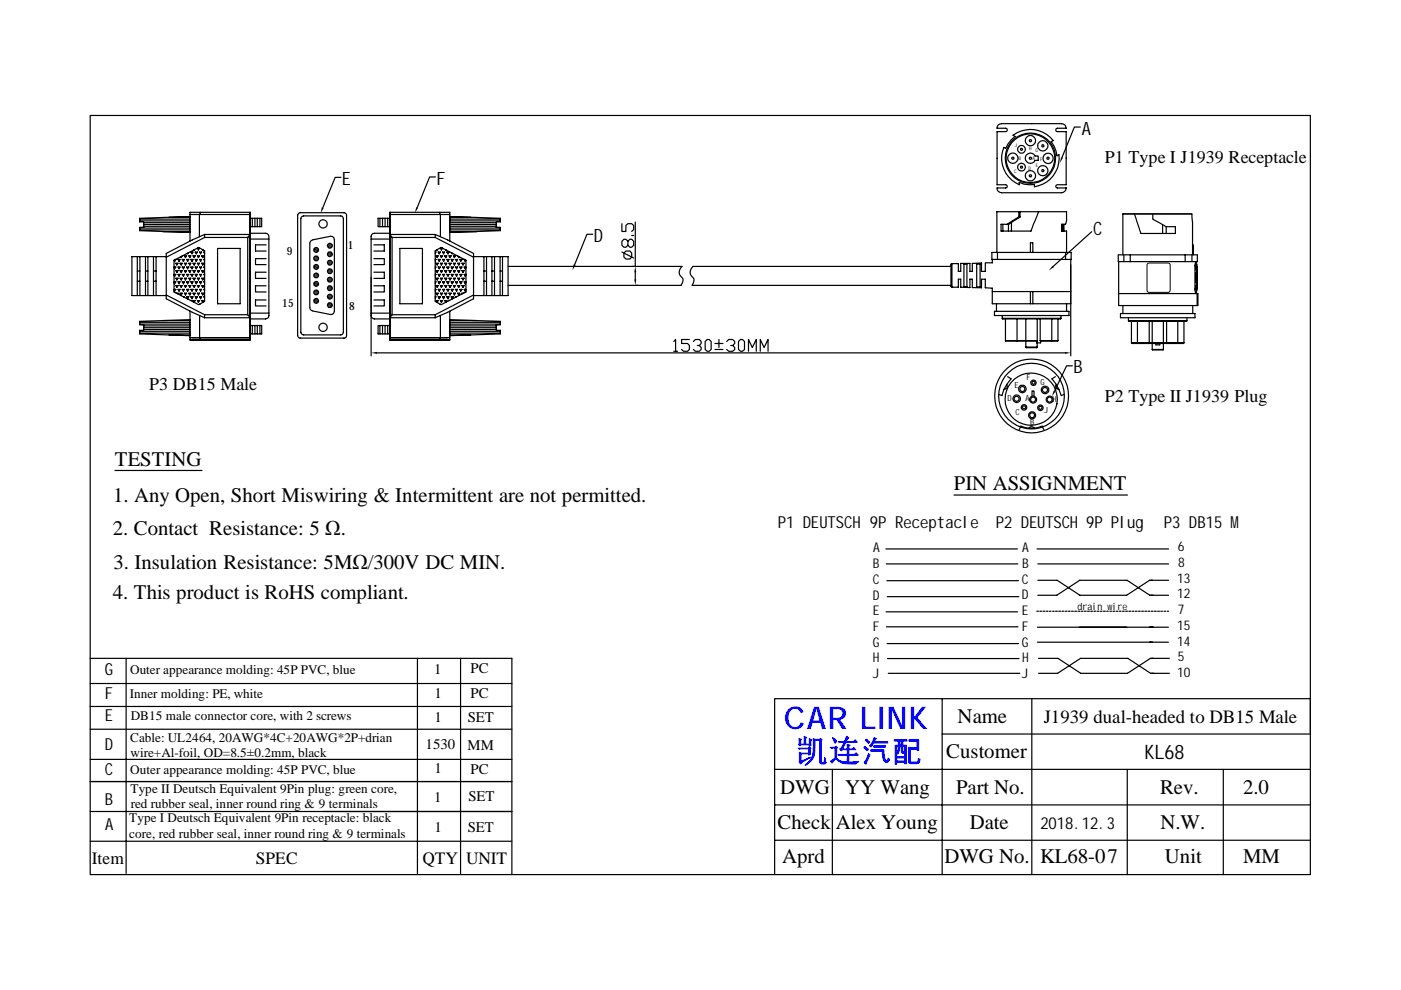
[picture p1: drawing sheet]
<svg xmlns="http://www.w3.org/2000/svg" width="297mm" height="210mm" viewBox="0 0 297 210" stroke-linecap="round" stroke-linejoin="round" font-family="sans-serif">
<g fill="none" stroke="#000" stroke-width=".25">
<path d="M19.1 24.5h258.7v160.9h-258.7zM72.3 37.6h-1.2l-2.7 6.4M92.3 37.5h-1.2l-2.6 6.5M211.4 27.1v.1M211.7 26.5l.6-.3h12.8a.94 .94 0 0 1 .9 1h-2a.37 .37 0 0 0-.1 .4 .37 .37 0 0 0 .3 .3h1.8v11.3h-1.8a.34 .34 0 0 0-.4 .3 .34 .34 0 0 0 .4 .3h1.8a1 1 0 0 1-.9 1.1h-12.8a.94 .94 0 0 1-.9-1.1h1.8a.34 .34 0 0 0 .4-.3 .34 .34 0 0 0-.4-.3h-1.8v-11.3h2a.37 .37 0 0 0 .1-.4 .37 .37 0 0 0-.3-.3h-1.8zM214.8 28.7a6.1 6.1 0 0 1 8.5 1.1l-.4 .2 1 2 .2 1 .4-.2a6.1 6.1 0 0 1-5.2 6.8v-.5l-2.2-.1-1-.3v.5a6.1 6.1 0 0 1-3.3-7.9l.4 .2 .5-1 1.5-1.6zM217.7 32.8a1.05 1.05 0 0 1 1.7 .3h.7v.9h-.7a1.08 1.08 0 0 1-1.6 .4 1.08 1.08 0 0 1-.1-1.6zM229.1 26.9h-1.3l-2.6 6.5M29.1 57.5h.6M29.1 59.6h.6M29.1 54.4v8.3M29.6 46.5h10.7"/>
<path d="M29.6 46.8h10.7M29.6 48.4h10.7M29.6 48.7h10.7M29.7 54.4v8.3M30.5 47.2h9.8M30.5 47.6h9.8M30.5 48h9.8M30.8 57.5h.6M30.8 59.6h.6M30.8 54.4v8.3M31.4 54.4v8.3M32.5 57.5h.6"/>
<path d="M32.5 59.6h.6M32.5 54.4v8.3M33.1 54.4v8.3M34.6 49.1h5.7M35.2 54.4h-7.2v8.3h7.2M35.8 46.1h4.5M36.9 55.2l5.2-2.7 1.3 .7v10.7l-1.3 .7-5.2-2.7zM36.9 56.6h.4l-.3 .4-.1-.3M36.9 58.2h.4l-.3 .4-.1-.3M36.9 59.7h.4l-.3 .5-.1-.3M37.2 55l-.2 .4-.1-.2M37.3 55.8h.4l-.2 .4z"/>
<path d="M37.3 57.4h.4l-.2 .4zM37.3 59h.4l-.2 .4zM37.7 55h.5l-.2 .4zM37.7 56.6h.5l-.2 .4zM37.7 58.2h.5l-.2 .4zM37.7 59.7h.5l-.2 .5zM38.2 55.8h.4l-.2 .4zM38.2 57.4h.4l-.2 .4zM38.2 59h.4l-.2 .4zM38.6 54.3l-.2 .3-.1-.1M38.6 55h.5l-.2 .4zM38.6 56.6h.5l-.2 .4z"/>
<path d="M38.6 58.2h.5l-.2 .4zM38.6 59.7h.5l-.2 .5zM39.1 54.2h.5l-.3 .4zM39.1 55.8h.5l-.3 .4zM39.1 57.4h.5l-.3 .4zM39.1 59h.5l-.3 .4zM39.6 55h.4l-.2 .4zM39.6 56.6h.4l-.2 .4zM39.6 58.2h.4l-.2 .4zM39.6 59.7h.4l-.2 .5zM39.9 53.6l-.1 .2-.1-.1M40 54.2h.5l-.3 .4z"/>
<path d="M40 55.8h.5l-.3 .4zM40 57.4h.5l-.3 .4zM40 59h.5l-.3 .4zM40.3 45.9l-10.7 .4v.7h.9v1.2h-.9v.7l10.7 .4M40.3 51.1v-6.1h12.7v27.1h-12.7v-6.1M40.3 45.5h12.7M40.5 55h.4l-.2 .4zM40.5 53.4h.4l-.2 .4zM40.5 56.6h.4l-.2 .4zM40.5 58.2h.4l-.2 .4zM40.5 59.7h.4l-.2 .5zM40.9 54.2h.5l-.2 .4z"/>
<path d="M40.9 55.8h.5l-.2 .4zM40.9 57.4h.5l-.2 .4zM40.9 59h.5l-.2 .4zM41.2 52.9l-.1 .1M41.4 55h.5l-.3 .4zM41.4 53.4h.5l-.3 .4zM41.4 56.6h.5l-.3 .4zM41.4 58.2h.5l-.3 .4zM41.4 59.7h.5l-.3 .5zM41.9 52.6h.4l-.2 .4zM41.9 54.2h.4l-.2 .4zM41.9 55.8h.4l-.2 .4z"/>
<path d="M41.9 57.4h.4l-.2 .4zM41.9 59h.4l-.2 .4zM42.3 55h.4l-.2 .4zM42.3 53.4h.4l-.2 .4zM42.3 56.6h.4l-.2 .4zM42.3 58.2h.4l-.2 .4zM42.3 59.7h.4l-.2 .5zM42.6 45l-.3 .5v4.7M42.7 54.2h.5l-.2 .4zM42.7 55.8h.5l-.2 .4zM42.7 57.4h.5l-.2 .4zM42.7 59h.5l-.2 .4z"/>
<path d="M42.9 52.9l.1 .1M43.4 50.3v-.6l-2.6 1.2-5.6 2.8v9.6l5.6 2.9 2.6 1.2M43.4 55h-.2l.2 .3M43.4 53.4h-.2l.2 .3M43.4 56.6h-.2l.2 .3M43.4 58.2h-.2l.2 .3M43.4 59.7h-.2l.2 .3M43.4 50.3h9.1M43.4 49.7h9.6l-.5 .6M43.4 50.3l-8.2 4.2M46.1 52.7h4.8v11.7h-4.8zM52.5 50.3v16.4h-9.1"/>
<path d="M53 49.5h3.3h.4l.3 .6v16.8l-.1 .4-.6 .3h-3.3M53 50.7h4M53.2 46.3h2.3v1.8h-2.3M53.5 46.3v1.8M54 46.3v1.8M54.6 46.3v1.8M55.1 46.3v1.8M56.4 54.8h-2.2v1.3h2.2M56.4 51.9h-2.2v1.3h2.2M56.4 57.7h-2.2v1.3h2.2M63.4 45.2l9.5-.1 .5 .3 .1 25.7-.3 .5-9.5 .1-.5-.3-.1-25.8zM63.9 46.1l.5-.3h7.8l.5 .3 .1 24.4-.3 .4-8.1 .1-.5-.3z"/>
<path d="M65.8 51.2l.5-.3 3.8-.8h.4l.4 .7v15.2l-.4 .6-.4 .1-3.8-.8-.5-.4zM78.7 50.7h4M79.3 54.8h2.2v1.3h-2.2M79.3 51.9h2.2v1.3h-2.2M79.3 57.7h2.2v1.3h-2.2M80.5 46.3v1.8M81.1 46.3v1.8M81.6 46.3v1.8M82.2 46.3v1.8M82.5 46.3h-2.3v1.8h2.3M82.7 49.5h-3.3h-.4l-.3 .6v25.4M82.7 45.5h12.7"/>
<path d="M83.1 50.3v16.4h9.2M83.1 50.3h9.2M84.8 52.7h4.8v11.7h-4.8zM92.3 53.2l1.2-.7 5.3 2.7v6.7l-5.3 2.7-1.2-.7zM92.3 50.3v-.6l2.6 1.2 5.5 2.8v9.6l-5.5 2.9-2.6 1.2M92.3 55h.1l-.1 .3M92.3 50.3l8.1 4.2M92.3 53.4h.1l-.1 .3M92.3 56.6h.1l-.1 .3M92.3 58.2h.1l-.1 .3M92.3 59.7h.1l-.1 .3M92.3 49.7h-9.6l.4 .6"/>
<path d="M92.4 54.2h.5l-.2 .4zM92.4 55.8h.5l-.2 .4zM92.4 57.4h.5l-.2 .4zM92.4 59h.5l-.2 .4zM92.7 52.9v.1M92.9 55h.5l-.3 .4zM92.9 53.4h.5l-.3 .4zM92.9 56.6h.5l-.3 .4zM92.9 58.2h.5l-.3 .4zM92.9 59.7h.5l-.3 .5zM93.1 45l.3 .5v4.7M93.4 52.6h.4l-.2 .4z"/>
<path d="M93.4 54.2h.4l-.2 .4zM93.4 55.8h.4l-.2 .4zM93.4 57.4h.4l-.2 .4zM93.4 59h.4l-.2 .4zM93.8 55h.5l-.2 .4zM93.8 53.4h.5l-.2 .4zM93.8 56.6h.5l-.2 .4zM93.8 58.2h.5l-.2 .4zM93.8 59.7h.5l-.2 .5zM94.3 54.2h.4l-.2 .4zM94.3 55.8h.4l-.2 .4zM94.3 57.4h.4l-.2 .4z"/>
<path d="M94.3 59h.4l-.2 .4zM94.5 52.9l.1 .1M94.7 55h.5l-.2 .4zM94.7 53.4h.5l-.2 .4zM94.7 56.6h.5l-.2 .4zM94.7 58.2h.5l-.2 .4zM94.7 59.7h.5l-.2 .5zM95.2 54.2h.5l-.3 .4zM95.2 55.8h.5l-.3 .4zM95.2 57.4h.5l-.3 .4zM95.2 59h.5l-.3 .4zM95.4 45.9l10.7 .4v.7h-.9v1.2h.9v.7l-10.7 .4"/>
<path d="M95.4 46.1h4.4M95.4 46.5h10.7M95.4 46.8h10.7M95.4 47.2h9.8M95.4 47.6h9.8M95.4 48h9.8M95.4 48.4h10.7M95.4 48.7h10.7M95.4 49.1h5.7M95.4 51.1v-6.1h-12.7v27.1h12.7v-6.1M95.7 55h.4l-.2 .4zM95.7 56.6h.4l-.2 .4z"/>
<path d="M95.7 58.2h.4l-.2 .4zM95.7 59.7h.4l-.2 .5zM95.7 53.6l.2 .2 .1-.1M96.1 54.2h.4l-.2 .4zM96.1 55.8h.4l-.2 .4zM96.1 57.4h.4l-.2 .4zM96.1 59h.4l-.2 .4zM96.5 55h.5l-.2 .4zM96.5 56.6h.5l-.2 .4zM96.5 58.2h.5l-.2 .4zM96.5 59.7h.5l-.2 .5zM97 55.8h.5l-.2 .4z"/>
<path d="M97 57.4h.5l-.2 .4zM97 59h.5l-.2 .4zM97.1 54.3l.2 .3 .1-.1M97.5 55h.4l-.2 .4zM97.5 56.6h.4l-.2 .4zM97.5 58.2h.4l-.2 .4zM97.5 59.7h.4l-.2 .5zM97.9 55.8h.5l-.2 .4zM97.9 57.4h.5l-.2 .4zM97.9 59h.5l-.2 .4zM98.4 55h.1M98.4 55l.2 .4 .1-.2"/>
<path d="M98.8 56.6h-.4l.2 .4 .2-.3M98.8 58.2h-.4l.2 .4 .2-.3M98.8 59.7h-.4l.2 .5 .2-.3M100.4 54.4h7.3v8.3h-7.3M102.6 54.4v8.3M102.6 57.5h.6M102.6 59.6h.6M103.2 54.4v8.3M104.3 54.4v8.3M104.3 57.5h.5M104.3 59.6h.5M104.8 54.4v8.3"/>
<path d="M106 54.4v8.3M106 57.5h.5M106 59.6h.5M106.5 54.4v8.3M107.7 56.5h36.9a1.59 1.59 0 0 0 .2 2.6v.6l-.4 .8h-36.7M125.7 49.7h-1.3l-2.6 6.4M131.9 47.4v1.7h.8v-1.3l.4-.4h.8l.5 .4v.9l-.5 .4M131.9 53.4l2.5 1.3M132.3 53.7l.4-.5h.8l.4 .5v.8l-.4 .4h-.8l-.4-.4zM133.1 51.2l.4-.5h.4l.5 .5v.8l-.5 .4h-.4l-.4-.4v-.8l-.4-.5h-.4l-.4 .5v.8l.4 .4h.4l.4-.4M133.9 49.9h.5M134.7 47.1v9.4"/>
<path d="M134.7 57.7v1.5M201.6 56.5h-54.7a1.58 1.58 0 0 0 .2 2.6v.6l-.3 .8h54.8M201.8 55.9l-.2 .1v4.8l.2 .1M201.8 55.9v5M204.4 56h.6v4.8h-.6zM207.1 56h.7v4.8h-.7zM210.3 53.5h16.8v1.5h-16.8zM210.4 55v.7h-1.5v1.8h-.8v-1.7l-2 .1v1.6h-.5v-1.6h-1.9v1.6h-.5v-1.6h-1.4M211.4 53.5v-8.6h14.7l-.1 2.5-.1 .2h-.8v1.4h1v4.5M211.5 53.5v1.5M212.6 47.6v1.4M213.8 47.6v1.4"/>
<path d="M214.4 47.2v1.8M216 46l-2.4 1.6M216 46h.3M216 44.9v1.1M216.3 46l-2.5 1.6M216.3 44.9v1.1M218.5 53.5v-2h.5v2M220.2 44.9l-1.6 4.1h-6.4v-1.4h1.6M225.3 47.6v1.4M225.6 47.6v1.4M225.9 53.5v1.5M227 55v20.5"/>
<path d="M231.5 49.1l-8.2 7.4M237.1 54h16.8v1.5h-16.8zM237.2 55.5v9.3h16.8v-2.6h-16.8M238.1 45.4h14.6l.1 8.6M238.1 45.4h14.6M238.1 45.4v8.6M238.3 54v1.5zM239.6 54v1.5M240.5 45.4l1.4 4.1h7.3v-1.4h-1.9M244.4 45.4v1.1l2.9 1.6M246.5 47.6v1.9M247.3 48.1v1.4"/>
<path d="M251.3 54v1.5M252.7 54v1.5zM252.8 52h.2v2M253.6 55.5l-.2 .6v5.6l.2 .5M253.6 56.1h.1v1.1h-.1zM253.6 57.8h.1v2.1h-.1zM253.7 57.5h.1M253.7 55.5v.6M253.7 57.2v.6M253.7 59.9v.6M253.7 56.9l.1 .5M253.7 59.6l.1 .4"/>
<path d="M253.7 56.1v5.4M253.8 57.7l-.1 .4M29.6 68.3h10.7M29.6 68.7h10.7M29.6 70.2h10.7M29.6 70.6h10.7M30.5 69.1h9.8M30.5 69.5h9.8M30.5 69.9h9.8M34.6 68h5.7M35.2 62.5l8.2 4.2M35.8 71h4.5"/>
<path d="M36.9 61.4h.4l-.3 .3-.1-.2M37.3 60.6h.4l-.2 .3zM37.4 62.2h.3v.1M37.7 61.4h.5l-.2 .3zM38.2 60.6h.4l-.2 .3zM38.2 62.2h.4l-.2 .3zM38.6 61.4h.5l-.2 .3zM38.9 62.9l.2 .1M39.1 60.6h.5l-.3 .3zM39.1 62.2h.5l-.3 .3zM39.6 61.4h.4l-.2 .3zM39.6 62.9h.4l-.2 .4z"/>
<path d="M40 60.6h.5l-.3 .3zM40 62.2h.5l-.3 .3zM40.3 67.8l-10.7 .3v.8h.9v1.1h-.9v.8l10.7 .4M40.3 71.6h12.7h-12.2M40.5 61.4h.4l-.2 .3zM40.5 62.9h.4l-.2 .4zM40.5 63.7h-.1M40.9 60.6h.5l-.2 .3zM40.9 62.2h.5l-.2 .3zM41.1 64.1l-.2-.4h.5l-.2 .4M41.4 61.4h.5l-.3 .3zM41.4 62.9h.5l-.3 .4z"/>
<path d="M41.9 60.6h.4l-.2 .3zM41.9 62.2h.4l-.2 .3zM41.9 63.7h.4l-.2 .4zM42.3 61.4h.4l-.2 .3zM42.3 62.9h.4l-.2 .4zM42.3 64.5h.1M42.3 66.9v4.7l.3 .5M42.7 60.6h.5l-.2 .3zM42.7 62.2h.5l-.2 .3zM42.7 63.7h.5l-.2 .4zM43.4 61.4h-.2l.2 .3M43.4 62.9h-.2l.2 .3"/>
<path d="M43.4 66.7v.7M52.5 66.7l.5 .7h-9.6M53 66.4h4M53.2 69h2.3v1.8h-2.3M53.5 69v1.8M54 69v1.8M54.6 69v1.8M55.1 69v1.8M56.4 60.6h-2.2v1.3h2.2M56.4 63.6h-2.2v1.3h2.2M78.7 66.9l.1 .4 .6 .3h3.3M78.7 66.4h4"/>
<path d="M79.3 60.6h2.2v1.3h-2.2M79.3 63.6h2.2v1.3h-2.2M79.9 74.8h145.9M80.5 69v1.8M81.1 69v1.8M81.6 69v1.8M82.2 69v1.8M82.5 69h-2.3v1.8h2.3M83.1 66.7l-.4 .7h9.6M92.3 66.7v.7M92.3 61.4h.1l-.1 .3M92.3 62.9h.1l-.1 .3"/>
<path d="M92.4 60.6h.5l-.2 .3zM92.4 62.2h.5l-.2 .3zM92.4 63.7h.5l-.2 .4zM92.9 61.4h.5l-.3 .3zM92.9 62.9h.5l-.3 .4zM93.3 64.5h.1M93.4 60.6h.4l-.2 .3zM93.4 64.5h.1M93.4 66.9v4.7l-.3 .5M93.4 62.2h.4l-.2 .3zM93.4 63.7h.4l-.2 .4zM93.8 61.4h.5l-.2 .3z"/>
<path d="M93.8 62.9h.5l-.2 .4zM94.3 60.6h.4l-.2 .3zM94.3 62.2h.4l-.2 .3zM94.3 63.7h.4l-.2 .4zM94.7 61.4h.5l-.2 .3zM94.7 62.9h.5l-.2 .4zM94.9 71.6h-12.2h12.7M95.2 60.6h.5l-.3 .3zM95.2 62.2h.5l-.3 .3zM95.2 63.7h.1M95.4 67.8l10.7 .3v.8h-.9v1.1h.9v.8l-10.7 .4M95.4 68h5.7"/>
<path d="M95.4 68.3h10.7M95.4 68.7h10.7M95.4 69.1h9.8M95.4 69.5h9.8M95.4 69.9h9.8M95.4 70.2h10.7M95.4 70.6h10.7M95.4 71h4.4M95.7 61.4h.4l-.2 .3zM95.7 62.9h.4l-.2 .4zM96.1 60.6h.4l-.2 .3zM96.1 62.2h.4l-.2 .3z"/>
<path d="M96.5 61.4h.5l-.2 .3zM96.8 62.9h-.3l.1 .1M97 60.6h.5l-.2 .3zM97 62.2h.5l-.2 .3zM97.5 61.4h.4l-.2 .3zM97.9 60.6h.5l-.2 .3zM98.3 62.2h-.4l.1 .1M98.8 61.4h-.4l.2 .3 .2-.2M100.4 62.5l-8.1 4.2M142.9 72.4l.3-.4v2.5M142.9 74.5h.8M146.2 72h-1.7v.8h1.3l.4 .5v.8l-.4 .4h-.9l-.4-.4"/>
<path d="M147 72.4l.4-.4h.9l.4 .4v.4l-.4 .5h-.4M148.3 73.3l.4 .4v.4l-.4 .4h-.9l-.4-.4M149.5 72.4l.4-.4h.5l.4 .4v1.7l-.4 .4h-.5l-.4-.4zM151.6 74.1h1.7M151.6 72.8h1.7M152.4 72v1.7M154.1 72.4l.4-.4h.8l.5 .4v.4l-.5 .5h-.4M155.3 73.3l.5 .4v.4l-.5 .4h-.8l-.4-.4M156.6 72.4l.4-.4h.4l.4 .4v1.7l-.4 .4h-.4l-.4-.4zM158.7 74.5v-2.5l.8 1.7 .8-1.7v2.5M161.2 74.5v-2.5l.8 1.7 .8-1.7v2.5M201.8 60.9h1.4v-1.7h.5v1.7l1.9 .1v-1.8h.5v1.8h2v-1.8h.8v1.8l1.5 .1v3.3h16.6"/>
<path d="M210.4 61.8h16.6M210.8 66h15.8v.9h-15.8zM211.3 64.4v1.6M212.5 67.5v.1h12.4v-.1M212.5 67.5h12.4M212.5 66.9v.6M213.2 72.2h2.4M213.2 72.2h6.7M213.2 67.6v4.6M213.6 79.9l.8 .4-1.6 2.3-.4 1.3-.7-.3M215.6 72.2l1.9 .1M215.6 67.6v4.6"/>
<path d="M217.5 73.6l.1 .1h2.3v-.1M217.5 72.2l2.3 .1M217.5 73.6h2.4M217.5 67.6v6M218.5 61.8v2.6M219 61.8v2.6M219.8 72.3v.4h.8v-.4M219.9 72.2l-.1 .1M219.9 67.6v4.6M219.9 72.7v.9M220.5 72.2h3.8M220.5 67.6v4.6"/>
<path d="M223 67.6v4.7h-.1M223.8 79.9l-.8 .4 .9 1.1 1.1 2.5 .6-.3M224.3 67.6v4.6M224.9 66.9v.6M226.1 64.4v1.6M227.4 77.6h-1.3l-2.5 5.3M237.6 66.5h15.8v.9h-15.8zM238.1 64.8v1.7M239.3 68l.1 .1h12.1l.2-.1M239.3 68h12.4M239.3 67.4v.6M239.9 72.7l.1 .1 4.3-.1v1.4"/>
<path d="M239.9 72.7h11.1M239.9 68.1v4.6M241.2 68.1v4.6l.1 .1M243.7 68.1v4.6l-.2 .1M244.3 68.1v4.7l2.4-.1v-4.6M244.3 74.1h2.4M245.1 72.8v.3h.8v-.3M247.3 68.1l.1 4.7M249.7 68.1v4.7M251 72.7l-.1 .1-4.2-.1v1.4M251 68.1v4.6M251.7 67.4v.6"/>
<path d="M252.9 64.8v1.7M253.7 61.5v.7M253.7 60.2h.1M253.7 60.5h-.1v1h.1M253.8 60.3l-.1 1.2M253.8 62.2v2.6M24.4 99.8h18.4M213.4 81.5l.1 .7-.6 .3M216.1 91.1l.3-.7a5.5 5.5 0 0 0 4.6 0l.3 .7M218.1 90.8a.74 .74 0 0 1 1.3 0M218.8 84v-1.1h.4v1.1M218.9 80.9l.2-.1 .3 .1 .1 .3-.1 .2-.3 .1-.2-.1-.1-.2z"/>
<path d="M224 81.5l-.2 .3 .1 .4 .2 .3h.4M224.1 85.8h.1M187.8 116.4h27.9M187.9 119.6h27.9M202.3 105h36.7M219.9 116.4h27.9M220 119.6h27.8M19.1 139.6h89.4v45.8M26.7 139.6v45.6M88.5 139.6v45.7M97.6 139.6v45.8M187.9 129.7h27.9"/>
<path d="M187.9 132.9h27.9M188 123.1h27.9M188.1 136.5h27.9M188.1 126.5h27.9M188.2 139.6h27.9M219.8 129.6h.4M219.9 133h27.8M219.9 136.2h27.8M220 123h4.1l4.9 3.2h9.9l4.8-3.2h4.1M220 126.2h4.1l4.8-3.2h10.1l4.8 3.2h4M220.2 139.6h4.1l4.8 3.2h9.9l4.9-3.2h4M220.5 129.6h.3"/>
<path d="M221.1 129.6h.4M221.8 129.6h.4M222.5 129.6h.3M223.2 129.6h.3M223.8 129.6h.4M224.5 129.6h.4M225.2 129.6h.3M225.8 129.6h.4M226.5 129.6h.4M227.2 129.6h.4M227.9 129.6h.3M228.5 129.6h.4"/>
<path d="M229.2 129.6h.4M229.9 129.6h.4M230.6 129.6h.4M231.3 129.6h.3M231.9 129.6h.4M232.6 129.6h.4M233.3 129.6h.4M234 129.6h.3M234.6 129.6h.4M235.3 129.6h.4M236 129.6h.3M236.6 129.6h.4"/>
<path d="M237.3 129.6h.4M238 129.6h.4M238.7 129.6h.3M239.3 129.6h.4M240 129.6h.4M240.7 129.6h.4M241.4 129.6h.4M242 129.6h.4M242.7 129.6h.4M243.4 129.6h.4M244.1 129.6h.4M244.8 129.6h.3"/>
<path d="M245.4 129.6h.4M246.1 129.6h.4M246.8 129.6h.3M247.5 129.6h.3M19.1 154.6h89.4M19.1 149.8h89.4M19.1 144.9h89.4M188.3 142.8h27.9M199.8 155.6h78M199.8 148.1v37.3M218.8 148.1v37.3M220.2 142.8h4l4.9-3.2h10l4.9 3.2h3.9"/>
<path d="M277.8 148.1h-113.6v37.3M277.8 148v7.5M19.1 178.4h89.4M19.1 172.1h89.4M19.1 165.7h89.4M19.1 161h89.4M164.2 178.2h113.6M164.2 170.7h113.6M164.2 163.1h113.6M176.5 163.1v22.3M239 163.2v22.2M259.4 163.1v22.3"/>
<circle cx="214.8" cy="33.5" r="1.09"/>
<circle cx="214.8" cy="33.6" r=".24"/>
<circle cx="216.6" cy="35.4" r=".25"/>
<circle cx="216.6" cy="31.7" r=".24"/>
<circle cx="216.6" cy="35.4" r=".82"/>
<circle cx="216.6" cy="31.6" r=".83"/>
<circle cx="218.5" cy="33.5" r="5.3"/>
<circle cx="218.5" cy="33.6" r="5.2"/>
<circle cx="218.5" cy="29.8" r="1.09"/>
<circle cx="218.5" cy="37.3" r="1.09"/>
<circle cx="218.5" cy="37.3" r=".24"/>
<circle cx="218.5" cy="29.8" r=".24"/>
<circle cx="218.5" cy="33.6" r=".24"/>
<circle cx="221.1" cy="30.9" r=".25"/>
<circle cx="221.1" cy="30.9" r="1.09"/>
<circle cx="221.1" cy="36.2" r="1.09"/>
<circle cx="221.1" cy="36.2" r=".24"/>
<circle cx="222.2" cy="33.6" r="1.09"/>
<circle cx="222.2" cy="33.6" r=".24"/>
<circle cx="67" cy="54.8" r=".52"/>
<circle cx="67" cy="53" r=".51"/>
<circle cx="67" cy="58.4" r=".51"/>
<circle cx="67" cy="56.6" r=".51"/>
<circle cx="68.5" cy="47.5" r=".88"/>
<circle cx="69.9" cy="57.5" r=".54"/>
<circle cx="69.9" cy="59.3" r=".53"/>
<circle cx="69.9" cy="53.9" r=".53"/>
<circle cx="69.9" cy="52.1" r=".53"/>
<circle cx="69.9" cy="55.7" r=".53"/>
<circle cx="67" cy="62" r=".51"/>
<circle cx="67" cy="60.2" r=".51"/>
<circle cx="67" cy="63.8" r=".51"/>
<circle cx="68.5" cy="69.4" r=".88"/>
<circle cx="69.9" cy="64.7" r=".54"/>
<circle cx="69.9" cy="61.1" r=".54"/>
<circle cx="69.9" cy="62.9" r=".53"/>
<circle cx="215.6" cy="84.5" r=".8"/>
<circle cx="215.6" cy="84.6" r=".54"/>
<circle cx="216.7" cy="82.5" r=".54"/>
<circle cx="216.8" cy="82.5" r=".81"/>
<circle cx="217.1" cy="86.4" r=".35"/>
<circle cx="217.1" cy="86.4" r=".59"/>
<circle cx="218.6" cy="84.6" r="5.6"/>
<circle cx="218.7" cy="83.9" r="7"/>
<circle cx="218.7" cy="83.9" r="7.8"/>
<circle cx="218.8" cy="88" r=".75"/>
<circle cx="218.8" cy="88" r=".53"/>
<circle cx="219" cy="84.7" r=".54"/>
<circle cx="219" cy="84.7" r=".74"/>
<circle cx="219.1" cy="81.2" r=".58"/>
<circle cx="220.6" cy="86.5" r=".35"/>
<circle cx="220.6" cy="86.5" r=".59"/>
<circle cx="221.6" cy="82.7" r=".8"/>
<circle cx="221.6" cy="82.7" r=".54"/>
<circle cx="222.5" cy="84.7" r=".54"/>
<circle cx="222.6" cy="84.7" r=".74"/>
</g>
<g fill="#000">
<path d="M225 33.3l.4 .2-.7 1.1zM66.5 56.6l1 .3h-.9zM66.5 56.6h1v.3zM66.5 58.4l1 .2h-.9zM66.5 58.4h1v.2zM66.5 54.8l1 .2h-.9zM66.5 54.8h1v.2zM66.5 53l1 .3h-.9zM66.5 53h1v.3zM66.6 60l.9 .2h-1zM66.6 60h.9v.2zM66.6 56.3l.9 .3h-1z"/>
<path d="M66.6 56.3h.9v.3zM66.6 56.9l.7 .1h-.5zM66.6 56.9h.9l-.2 .1zM66.6 58.1l.9 .3h-1zM66.6 58.1h.9v.3zM66.6 58.6l.7 .3h-.5zM66.6 58.6h.9l-.2 .3zM66.6 54.5l.9 .3h-1zM66.6 54.5h.9v.3zM66.6 55l.7 .3h-.5zM66.6 55h.9l-.2 .3zM66.6 52.7l.9 .3h-1z"/>
<path d="M66.6 52.7h.9v.3zM66.6 53.3l.7 .1h-.5zM66.6 53.3h.9l-.2 .1zM66.6 60l.2-.3 .7 .3zM66.8 59.7h.5l.2 .3zM66.6 56.3l.2-.2 .7 .2zM66.8 56.1h.5l.2 .2zM66.8 57h.5zM66.6 58.1l.2-.1 .7 .1zM66.8 58h.5l.2 .1zM66.8 58.9h.5zM66.6 54.5l.2-.2 .7 .2z"/>
<path d="M66.8 54.3h.5l.2 .2zM66.8 55.3h.5zM66.6 52.7l.2-.2 .7 .2zM66.8 52.5h.5l.2 .2zM66.8 53.4h.5zM66.8 59.7h.5zM66.8 56.1h.5zM66.8 58h.5zM66.8 54.3h.5zM66.8 52.5h.5zM68.2 44l.4 .1-.6 1.1zM69.4 59.3l1 .3h-.9z"/>
<path d="M69.4 59.3h1.1l-.1 .3zM69.4 53.9l1 .3h-.9zM69.4 53.9h1.1l-.1 .3zM69.4 57.5l1 .3h-.9zM69.4 57.5h1.1l-.1 .3zM69.4 55.7l1 .2h-.9zM69.4 55.7h1.1l-.1 .2zM69.4 52.1l1 .2h-.9zM69.4 52.1h1.1l-.1 .2zM69.5 59l1 .3h-1.1zM69.5 59h.9l.1 .3zM69.5 59.6l.7 .1h-.5z"/>
<path d="M69.5 59.6h.9l-.2 .1zM69.5 53.7l1 .2h-1.1zM69.5 53.7h.9l.1 .2zM69.5 54.2l.7 .1h-.5zM69.5 54.2h.9l-.2 .1zM69.5 57.2l1 .3h-1.1zM69.5 57.2h.9l.1 .3zM69.5 57.8l.7 .2h-.5zM69.5 57.8h.9l-.2 .2zM69.5 55.4l1 .3h-1.1zM69.5 55.4h.9l.1 .3zM69.5 55.9l.7 .2h-.5z"/>
<path d="M69.5 55.9h.9l-.2 .2zM69.5 51.8l1 .3h-1.1zM69.5 51.8h.9l.1 .3zM69.5 52.3l.7 .2h-.5zM69.5 52.3h.9l-.2 .2zM69.7 58.9l.7 .1h-.9zM69.7 58.9h.5l.2 .1zM69.7 59.7h.5zM69.7 53.4l.7 .3h-.9zM69.7 53.4h.5l.2 .3zM69.7 54.3h.5zM69.7 57l.7 .2h-.9z"/>
<path d="M69.7 57h.5l.2 .2zM69.7 58h.5zM69.5 55.4l.2-.1 .7 .1zM69.7 55.3h.5l.2 .1zM69.7 56.1h.5zM69.7 51.7l.7 .1h-.9zM69.7 51.7h.5l.2 .1zM69.7 52.5h.5zM69.7 58.9h.5zM69.7 53.4h.5zM69.7 57h.5zM69.7 55.3h.5z"/>
<path d="M69.7 51.7h.5zM88.3 43.9l.3 .2-.6 1zM121.6 56.1l.4 .1-.6 1.1zM134.5 59.2h.4l-.2 1.3zM134.7 56.5l.2 1.2h-.4zM223.2 56.4l.3 .3-1.1 .6zM66.5 63.8l1 .3h-.9zM66.5 63.8h1v.3zM66.5 60.2l1 .3h-.9zM66.5 60.2h1v.3zM66.5 62l1 .2h-.9zM66.5 62h1v.2z"/>
<path d="M66.6 63.6l.9 .2h-1zM66.6 63.6h.9v.2zM66.6 64.1l.7 .1h-.5zM66.6 64.1h.9l-.2 .1zM66.6 60.5l.7 .1h-.5zM66.6 60.5h.9l-.2 .1zM66.6 61.7l.9 .3h-1zM66.6 61.7h.9v.3zM66.6 62.2l.7 .3h-.5zM66.6 62.2h.9l-.2 .3zM66.6 63.6l.2-.3 .7 .3zM66.8 63.3h.5l.2 .3z"/>
<path d="M66.8 64.2h.5zM66.8 60.6h.5zM66.6 61.7l.2-.1 .7 .1zM66.8 61.6h.5l.2 .1zM66.8 62.5h.5zM66.8 63.3h.5zM66.8 61.6h.5zM69.4 64.7l1 .3h-.9zM69.4 64.7h1.1l-.1 .3zM69.4 61.1l1 .3h-.9zM69.4 61.1h1.1l-.1 .3zM69.4 62.9l1 .3h-.9z"/>
<path d="M69.4 62.9h1.1l-.1 .3zM69.5 64.4l1 .3h-1.1zM69.5 64.4h.9l.1 .3zM69.5 65l.7 .2h-.5zM69.5 65h.9l-.2 .2zM69.5 60.8l1 .3h-1.1zM69.5 60.8h.9l.1 .3zM69.5 61.4l.7 .2h-.5zM69.5 61.4h.9l-.2 .2zM69.5 62.6l1 .3h-1.1zM69.5 62.6h.9l.1 .3zM69.5 63.2l.7 .1h-.5z"/>
<path d="M69.5 63.2h.9l-.2 .1zM69.7 64.2l.7 .2h-.9zM69.7 64.2h.5l.2 .2zM69.7 65.2h.5zM69.7 60.6l.7 .2h-.9zM69.7 60.6h.5l.2 .2zM69.7 61.6h.5zM69.5 62.6l.2-.1 .7 .1zM69.7 62.5h.5l.2 .1zM69.7 63.3h.5zM69.7 64.2h.5zM69.7 60.6h.5z"/>
<path d="M69.7 62.5h.5zM78.7 74.8l1.2-.2v.4zM225.8 74.6l1.2 .2-1.2 .2zM223.4 82.9l.4 .1-.8 1z"/>
</g>
<path d="M243.3 55.9l.4-.1h4l.3 .1 .1 5.6-.1 .4-.3 .1h-4.2l-.2-.1-.1-.4z" fill="none" stroke="#000" stroke-width=".21"/>
<text font-size="6.7" fill="#00f" x="168.9" y="161.6">凯连汽配</text>
<text font-size="6.6" fill="#00f" x="166.2" y="154.5">CAR LINK</text>
<g font-size="4.4">
<text x="24.4" y="98.8">TESTING</text>
<text x="24" y="106.4">1. Any Open, Short Miswiring &amp; Intermittent are not permitted.</text>
<text x="202.3" y="104">PIN ASSIGNMENT</text>
<text x="23.9" y="113.3">2. Contact Resistance: 5 Ω.</text>
<text x="24.1" y="120.7">3. Insulation Resistance: 5MΩ/300V DC MIN.</text>
<text x="23.9" y="127.1">4. This product is RoHS compliant.</text>
<text x="203" y="153.2">Name</text>
<text x="200.6" y="160.6">Customer</text>
<text x="165.4" y="168.3">DWG</text>
<text x="179.2" y="168.3">YY Wang</text>
<text x="202.7" y="168.3">Part No.</text>
<text x="246" y="168.3">Rev.</text>
<text x="263.6" y="168.3">2.0</text>
<text x="164.9" y="175.7">Check</text>
<text x="177.2" y="175.7">Alex Young</text>
<text x="205.6" y="175.7">Date</text>
<text x="246" y="175.7">N.W.</text>
<text x="165.8" y="182.9">Aprd</text>
<text x="200.2" y="182.9">DWG No.</text>
<text x="220.5" y="182.9">KL68-07</text>
<text x="247" y="182.9">Unit</text>
<text x="263.6" y="182.9">MM</text>
</g>
<text font-size="4.2" x="242.6" y="160.8">KL68</text>
<text font-size="4" x="221.3" y="153.2">J1939 dual-headed to DB15 Male</text>
<g font-size="3.9">
<text x="229.3" y="28.5">A</text>
<text x="72.5" y="39.2">E</text>
<text x="92.5" y="39.1">F</text>
<text x="125.9" y="51.3">D</text>
<text x="231.8" y="49.8">C</text>
<text x="227.6" y="79.2">B</text>
</g>
<g font-size="3.8">
<text x="234.2" y="34.6">P1 Type I J1939 Receptacle</text>
<text x="31.7" y="82.6">P3 DB15 Male</text>
<text x="234.2" y="85.1">P2 Type II J1939 Plug</text>
</g>
<g font-size="3.7">
<text x="19.5" y="183.1">Item</text>
<text x="54.2" y="183.1">SPEC</text>
<text x="89.6" y="183.1">QTY</text>
<text x="98.8" y="183.1">UNIT</text>
</g>
<g font-size="3.5">
<text x="164.9" y="111.9">P1 DEUTSCH 9P Receptacle</text>
<text x="211.1" y="111.9">P2 DEUTSCH 9P Plug</text>
<text x="246.7" y="111.9">P3 DB15 M</text>
<text x="22.2" y="143.1">G</text>
<text x="22.3" y="148.2">F</text>
<text x="22.3" y="153">E</text>
<text x="22.3" y="159.1">D</text>
<text x="22.2" y="164.3">C</text>
<text x="22.3" y="170.7">B</text>
<text x="22.3" y="176">A</text>
<text x="220.6" y="175.7">2018.12.3</text>
</g>
<g font-size="3.1">
<text x="92.1" y="142.8">1</text>
<text x="99.8" y="142.8">PC</text>
<text x="92.1" y="148">1</text>
<text x="99.8" y="148.1">PC</text>
<text x="92.1" y="153.2">1</text>
<text x="99.2" y="153.1">SET</text>
<text x="90.2" y="158.8">1530</text>
<text x="99.1" y="159">MM</text>
<text x="92.1" y="164">1</text>
<text x="99.8" y="164.1">PC</text>
<text x="92.1" y="170">1</text>
<text x="99.3" y="169.9">SET</text>
<text x="92.1" y="176.5">1</text>
<text x="99.2" y="176.3">SET</text>
</g>
<g font-size="2.8">
<text x="185.1" y="117.1">A</text>
<text x="216.7" y="117.1">A</text>
<text x="249.8" y="116.9">6</text>
<text x="185" y="123.8">C</text>
<text x="185.1" y="120.5">B</text>
<text x="216.6" y="123.8">C</text>
<text x="216.7" y="120.5">B</text>
<text x="249.6" y="123.6">13</text>
<text x="249.8" y="120.2">8</text>
<text x="185.1" y="127.1">D</text>
<text x="185.1" y="130.4">E</text>
<text x="216.6" y="127.1">D</text>
<text x="216.6" y="130.4">E</text>
<text x="249.6" y="126.9">12</text>
<text x="249.7" y="130.2">7</text>
<text x="185.1" y="133.8">F</text>
<text x="185.1" y="137.1">G</text>
<text x="216.6" y="133.8">F</text>
<text x="216.6" y="137.1">G</text>
<text x="249.6" y="133.6">15</text>
<text x="249.6" y="136.9">14</text>
<text x="27.6" y="142.8">Outer appearance molding: 45P PVC, blue</text>
<text x="185" y="143.8">J</text>
<text x="185.1" y="140.4">H</text>
<text x="216.6" y="143.8">J</text>
<text x="216.7" y="140.4">H</text>
<text x="249.6" y="143.6">10</text>
<text x="249.8" y="140.2">5</text>
<text x="27.5" y="147.9">Inner molding: PE, white</text>
<text x="27.7" y="152.7">DB15 male connector core, with 2 screws</text>
<text x="27.6" y="157.2">Cable: UL2464, 20AWG*4C+20AWG*2P+drian</text>
<text x="27.7" y="160.5">wire+Al-foil, OD=8.5±0.2mm, black</text>
<text x="27.6" y="164.2">Outer appearance molding: 45P PVC, blue</text>
<text x="27.7" y="168.1">Type II Deutsch Equivalent 9Pin plug: green core,</text>
<text x="27.7" y="171.3">red rubber seal, inner round ring &amp; 9 terminals</text>
<text x="27.4" y="174.4">Type I Deutsch Equivalent 9Pin receptacle: black</text>
<text x="27.4" y="177.6">core, red rubber seal, inner round ring &amp; 9 terminals</text>
</g>
<g font-size="2.4">
<text x="73.7" y="52.8">1</text>
<text x="60.8" y="54">9</text>
<text x="59.8" y="65">15</text>
<text x="74" y="65.6">8</text>
</g>
<g font-size="2.1">
<text x="228.5" y="129.3">drain w</text>
<text x="235.9" y="129.3">ire</text>
</g>
<g font-size="1.8">
<text x="215.1" y="82.2">E</text>
<text x="217.7" y="80.7">F</text>
<text x="220.6" y="81.7">G</text>
<text x="213.6" y="85">D</text>
<text x="215.3" y="87.9">C</text>
<text x="217.4" y="84.9">A</text>
<text x="221.4" y="87.6">J</text>
<text x="223.1" y="85.3">H</text>
<text x="218.4" y="90.1">B</text>
</g>
<g font-size="1.1">
<text x="215.2" y="31.3">J</text>
<text x="216" y="33.8">B</text>
<text x="218.2" y="31.7">H</text>
<text x="218.9" y="33.9">A</text>
<text x="219.6" y="32.2">G</text>
<text x="219.6" y="35.4">E</text>
<text x="220.5" y="34.1">F</text>
<text x="215" y="36.7">C</text>
<text x="218" y="36">D</text>
</g>
</svg>
